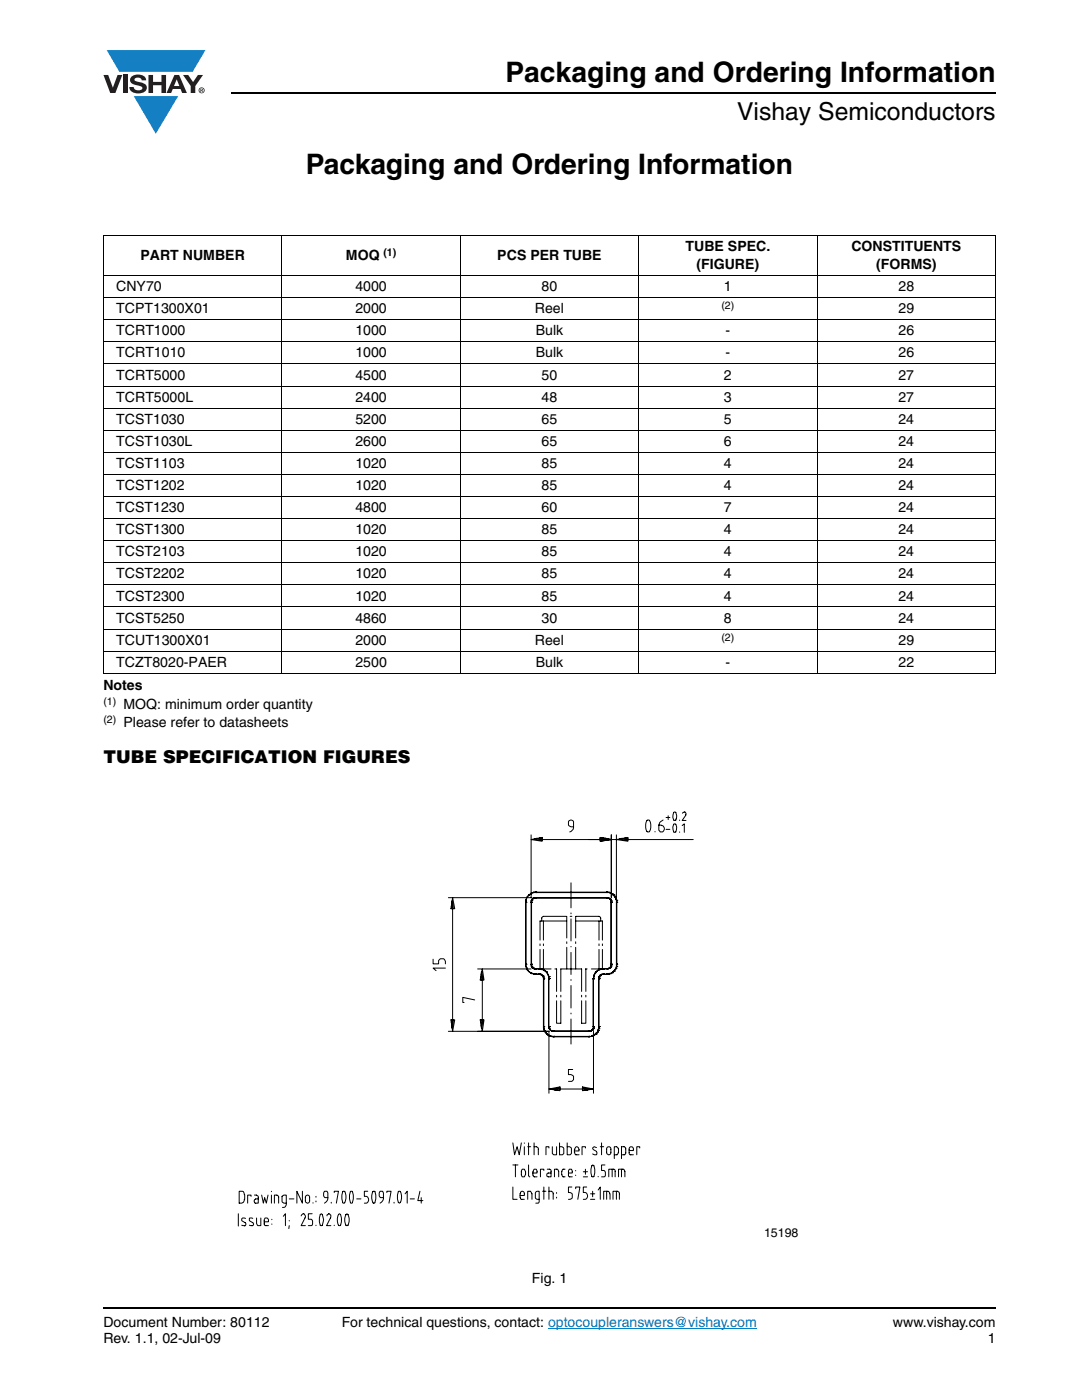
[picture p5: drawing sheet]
<svg xmlns="http://www.w3.org/2000/svg" width="216mm" height="279mm" viewBox="0 0 216 279" stroke-linecap="round" stroke-linejoin="round" font-family="sans-serif">
<g fill="#147fc3">
<path d="M21.3 10h19.7l-2.6 4.4h-3.8h-10.8z"/>
<path d="M26.7 19.2h8.9l-4.5 7.5z"/>
</g>
<g fill="#231f20">
<path d="M20.6 15h1l.9 2.5 1-2.5h.9l-1.4 3.6h-1z"/>
<path d="M24.6 15h.9v3.6h-.9z"/>
<path d="M26.3 15.3a2.1 2.1 0 0 1 2.8 .3l.1 .4h-.9a.79 .79 0 0 0-.7-.5 .79 .79 0 0 0-.8 .4l.3 .3 1 .2a1.08 1.08 0 0 1 1.2 1.1 1.08 1.08 0 0 1-1.1 1.1 1.73 1.73 0 0 1-2.4-1.2h.9a.96 .96 0 0 0 .8 .6 .96 .96 0 0 0 .9-.4 1.31 1.31 0 0 0-1.2-.6 1.03 1.03 0 0 1-1.1-.6 1.03 1.03 0 0 1 .2-1.1z"/>
<path d="M29.6 15h.9v1.3h1.7v-1.3h.9v3.6h-.9v-1.6h-1.7v1.6h-.9z"/>
<path d="M36.5 15h1.1l.9 1.4 1-1.4h1l-1.5 2.2v1.4h-.9v-1.4z"/>
<path d="M35.3 15.8l.5 1.4h-1.1zM34.8 15l-1.6 3.6h1l.3-.8h1.5l.3 .8h1l-1.6-3.6z"/>
<path d="M39.8 18a.46 .46 0 0 1 .9 0 .46 .46 0 0 1-.9 0zM39.6 18a.6 .6 0 0 0 1.2 0 .6 .6 0 0 0-1.2 0z"/>
<path d="M40.1 17.8h.2v.2h-.2zM40 17.7v.7h.1v-.3l.4 .3-.2-.3 .2-.2-.1-.2z"/>
</g>
<path d="M109.3 265.1h41.7" fill="none" stroke="#007ec4" stroke-width=".2"/>
<path d="M46.1 18.6h152.5M20.6 261h178" fill="none" stroke="#000" stroke-width=".36"/>
<g fill="none" stroke="#000" stroke-width=".2">
<path d="M20.6 47.1h178.1M20.6 55h178.1M20.6 59.4h178.1M20.6 47.1v87.2M56.2 47v87.5M91.8 47v87.5M127.4 47v87.5M163 47v87.5M198.6 47.1v87.2M20.6 63.8h178.1M20.6 68.2h178.1M20.6 72.6h178.1"/>
<path d="M20.6 77h178.1M20.6 81.4h178.1M20.6 85.9h178.1M20.6 90.3h178.1M20.6 94.7h178.1M20.6 99.1h178.1M20.6 103.5h178.1M20.6 107.9h178.1M20.6 112.3h178.1M20.6 116.7h178.1M20.6 121.1h178.1M20.6 125.6h178.1"/>
<path d="M20.6 130h178.1M20.6 134.4h178.1"/>
</g>
<path d="M47.5 162h111.8v85.4h-111.8z" fill="#fff"/>
<g fill="none" stroke="#000" stroke-width=".2">
<path d="M90.3 179.2l.4 2.2h-.7zM104.9 179.7l.1 .2zM104.9 179.7h.1M104.9 180l.1 .1zM105 179.4v.2zM105 179.3h.1M105.1 179.1v.1zM105.2 179h.1M105.3 178.8l.2-.1-.1 .2zM105.5 178.6h.1M105.6 178.6h.1zM105.8 178.4h.1"/>
<path d="M106 179.8l.1 .1zM106 179.7h.1M106 180h.1M106 167.6l2.2-.5v.8zM106 178.2l.1 .1-.2 .1zM106 180l.1 .1zM106 166.6v12.6h-16.5M106.1 179.6v.1zM106.1 179.7h.1M106.1 179.5h.1M106.1 178.2h.1M106.1 179.4h.2z"/>
<path d="M106.2 178.1l.2 .1zM106.3 179.3h.1M106.4 179.2l.1 .1zM106.5 178.1h.1M106.5 179.3h.1M106.6 178.1h.1zM106.6 179.2h.1M106.7 179.2h.1M106.8 179.2h.1M106.8 178.1h.1zM106.8 179.2h.1zM106.9 178.1h.1"/>
<path d="M106.9 179.2h.1M107 179.2h14zM107 178.1h14zM107.7 167.2l.5 .1v.3l-1.1-.3-.5 .2 1.6 .2M108.2 167.6h11.6M113.9 176.2v5M114.4 165h-.5l-.5-.3 .1-.9 .5-.1 .4 .3v1.5l-.7 .5M119.8 167.1l2.2 .5-2.2 .3zM120.3 167.2l-.5 .1v.3l1.1-.3 .5 .2-1.6 .2M121 178.1h.1M121 179.2h.1M121 178.1h.1z"/>
<path d="M121.1 179.2h.1M121.2 178.1h.1zM121.2 179.2h.1M121.3 179.2h.1M121.5 178.1h.1M121.5 179.3h.1M121.6 178.1l.1 .1zM121.6 179.3h.1M121.6 179.4l.1-.1zM121.8 178.2h.1M121.8 179.5h.1M121.8 179.7h.1"/>
<path d="M121.9 179.8l.1 .1zM121.9 179.6l-.1 .1zM121.9 179.7h.1M122 179.7h.1M122 180h.1M122 178.2l.1 .2-.2-.1zM122 167.6h1M122 166.6v12.6M122.2 178.4h.1M122.2 178.5l.2 .1h-.1zM122.5 178.6h.1M122.5 178.7l.2 .1-.1 .1z"/>
<path d="M122.7 179v-.1v.1M122.7 179.1h.1M122.7 179.1l.1 .1zM122.8 179.4h.2v.2zM122.9 179.3h.1M123 179.7l.1 .2zM123 180l.1 .1zM123 167.6l2.3-.5v.8zM123 166.6v12.6M123 179.7h.1M123.1 179.7h.1M124.7 167.2l.6 .1v.3l-1.2-.3-.5 .2 1.7 .2"/>
<path d="M125.3 167.6h13M129.1 163.7h.4a2.1 2.1 0 0 1 0 2.3h-.3a2.17 2.17 0 0 1-.1-2.3zM130.7 165.9v.1M132 164.7h-.5v1l.2 .3h.5a.68 .68 0 0 0 .4-.7 .68 .68 0 0 0-.6-.5M132.3 163.7a1.15 1.15 0 0 0-.8 1.1M132.9 165.5h.8M132.9 163.1h.8M133.3 162.8v.8M134.4 164.5h.5l.1 .7-.1 .8-.2 .1-.3-.1-.1-.6zM134.4 162.1h.5l.1 .6-.1 1h-.2h-.3l-.2-.7zM135.6 163.7h.1M135.6 166v.1"/>
<path d="M136.1 164.8l.4-.4v1.7M136.2 162.3l.5-.3 .2 .3-.1 .3M136.9 162.6l-.8 1.1h.8M86.4 191.4v1h1.1v-.7l.4-.4h.6l.4 .6v.5M88.9 193.2h-2.5l.6 .5M90.1 180.8v.6h.2l-.2-1.1 .1-.6 .3 1.7M90.3 181.4v22.1M94.7 199.6l-2.4-.6v1.1h.3M95.3 193.4h10.7M95.9 195l.1 .6h.2l-.2-1.1 .1-.6 .3 1.7M96.2 193.4l.4 2.2h-.8zM96.2 195.6v7.9"/>
<path d="M104.9 180.1h.1M104.9 192.4h.1M104.9 192.4l.1 .1zM104.9 180.2l.1 12.2zM104.9 192.9h.1M104.9 192.5l.1 .3zM105 180.1h.1M105 193v.1zM105 192.4h.1M105 193.2h.1M105 193.3l.2 .2zM105.2 193.5h.1"/>
<path d="M105.4 193.6v.2zM105.5 193.9h.1M105.6 193.9l.1 .1-.1 .1zM105.8 194.1h.1M105.9 194.1l.2 .1zM106 180.1h.1M106 192.8h.1M106 192.5l.1 .1zM106 192.4h.1M106 192.5h.1M106 180.2l.1 12.2zM106.1 192.9h.1"/>
<path d="M106.1 193h.1M106.1 194.3h.1M106.2 193l.1 .1h-.2zM106.2 194.2l.2 .2zM106.3 193.2h.1M106.5 193.2h.1M106.5 194.4h.1M106.5 193.2l-.1 .1zM106.6 193.4h.1M106.6 194.4l.1 .1zM106.6 193.3v.1M106.7 193.3v.1z"/>
<path d="M106.8 194.4l.1 .1zM106.8 193.4h.1M106.9 193.4h.1M106.9 194.4h.1M106.9 194.5h.1M106.9 193.3l-.1 .1zM106.9 194.4v.1M107 194.4l.5 .1zM107 193.3l.5 .1zM107.5 193.4h.1M107.5 194.4l.1 .1zM107.6 194.5h.1"/>
<path d="M107.6 194.4h.1M107.6 193.4h.1M107.6 194.4v.1M107.7 194.4l.1 .1zM107.7 193.3l.1 .2zM107.8 189.5v3.9h2.2M107.8 188.4v.3M107.8 194.4h.1M107.8 194.4v.1M107.9 193.4h.1M107.9 194.5l.1 .1zM108 193.5h.3z"/>
<path d="M108.1 194.6h.1M108.2 194.7h.1M108.3 193.5h.1M108.3 194.7h.1M108.3 195h.1M108.3 194.7v.1M108.4 195.4l.1 9.4zM108.4 195.2l.1 .1zM108.4 195.3h.1M108.4 194.9h.1M108.4 195.1h.1M108.4 195.2h.1z"/>
<path d="M108.4 193.5l.2 .1-.1 .1zM108.4 183.8v3.8M108.4 188.4v.3M108.4 189.5v3.9M108.5 195.3h.1M108.7 193.7h.1M108.7 193.8h.2zM109 193.9h.1M109 194.1l.1-.1 .1 .1zM109 193.9l-.1 .1M109.2 194.2h.1M109.2 194.3l.2 .2z"/>
<path d="M109.4 194.6h.1M109.4 194.6l.1 .2zM109.4 195.4l.1 9.4zM109.4 195.1l.1 .1zM109.4 195.3l.1-.1zM109.4 195.3h.1M109.5 195.3h.1M109.5 195.2h.1M109.5 194.9h.1M110.7 193.4h.4v4.5M111.1 199.7v4.5h.8v-4.5M111.1 198.6v.4"/>
<path d="M111.9 197.9v-4.5h4.2v4.5M111.9 198.6v.4M113 182.9h-4.6l-.3 .3v.6M113.1 183.8h-5.3v3.8M113.1 182.9v4.3M113.1 188v.3M113.1 189.1v4.3M113.8 182.9h.3M113.9 182.2v.2M113.9 183.4v4.4M113.9 188.9v.1M113.9 190.1v4.4"/>
<path d="M113.9 195.5v.2M113.9 196.7v4.5M114.9 182.9v4.3M114.9 188v.3M114.9 189.1v4.3M114.9 183.8h5.3v3.8M115 182.9h4.5l.4 .3v.6M116.1 199.7v4.5h.8v-4.5M116.1 198.6v.4M116.8 193.4h.4M116.9 193.4v4.5M116.9 198.6v.4"/>
<path d="M118.3 195.4l.1 9.4zM118.3 195.3h.1M118.4 195.3h.1M118.4 195.2h.1M118.4 195.1l.1 .1zM118.4 194.9h.1M118.4 195.2l-.1 .1zM118.5 194.6l-.1 .2zM118.6 194.6h.1M118.7 194.3h.1M118.7 194.3l-.1 .2zM118.8 194.2h.1"/>
<path d="M118.8 194l.1 .1h-.1zM118.9 193.9h.1M118.9 193.9l.1 .1M119 193.8l.2-.1-.1 .2zM119.3 193.7h.1M119.4 193.6l.1-.1-.1 .2zM119.4 195.4l.1 9.4zM119.4 195.2l.1 .1zM119.4 195.3h.1M119.4 195.2h.1zM119.5 195.3h.1M119.5 195.1h.1"/>
<path d="M119.5 194.9h.1M119.5 194.9l.1 .1zM119.5 183.8v3.8M119.5 188.4v.3M119.5 189.5v3.9M119.6 193.5h.1M119.6 194.7h.1M119.6 194.7v.1M119.7 194.6h.1M119.7 193.5h.2zM119.7 194.6l.1 .1M119.8 194.7h.1"/>
<path d="M119.8 194.6h.1M119.9 194.5h.1M119.9 194.5l.1 .1zM120 193.4h.1M120 194.4l.1 .1zM120.1 193.4l.2-.1zM120.2 194.4l.1 .1zM120.2 189.5v3.9h-2.2M120.2 188.4v.3M120.3 194.4l.1 .1zM120.3 193.4h.1M120.4 194.4h.1"/>
<path d="M120.4 193.4h.1M120.4 194.4l.1 .1zM120.4 193.3l.1 .1h-.2zM120.5 194.4l.5 .1zM120.5 193.3l.5 .1zM120.5 193.4h.1M121 194.4l.1 .1zM121 194.4h.1M121 193.4h.1M121 194.5h.1M121 194.4v.1M121.2 193.4h.1"/>
<path d="M121.2 193.3h.1M121.2 194.4l.1 .1zM121.2 193.3v.1M121.3 193.3l.1 .1zM121.5 193.2h.1M121.5 194.4h.1M121.5 193.2l.1 .1zM121.6 194.3l.1-.1zM121.6 193.2h.1M121.6 193l.1 .1zM121.7 193.1h.1M121.8 193h.1"/>
<path d="M121.8 194.3h.1M121.8 192.8l.1 .2zM121.9 192.5l.1 .1zM121.9 180.2l.1 12.2zM121.9 192.4l.1 .1zM121.9 180.1l.1-.1zM121.9 194.2l.2-.1zM121.9 180.1h.1M121.9 192.4h.1M121.9 192.8h.1M122 180.1h.1M122 192.4h.1"/>
<path d="M122 192.8h.1M122 192.5h.1M122.2 194.1h.1M122.3 193.9l.1 .1-.2 .1zM122.5 193.9h.1M122.5 193.7h.2zM122.7 193.5v.1v-.1M122.7 193.5h.1M122.8 193.3h.1M122.8 193.3l-.1 .2M122.9 193l.1 .1zM122.9 193.2h.1"/>
<path d="M123 180.1h.1M123 192.4h.1M123 192.4l.1 .1zM123 180.2l.1 12.2zM123 192.5l.1 .3zM123 192.9h.1M123.1 180.1h.1M123.1 192.4h.1M123.1 192.9h.1M89.5 205.8h20v12.4M90 203.5h.7l-.4 2.3zM90.5 203.5l-.3 1.7-.1-.5 .2-1.2h-.2v.6"/>
<path d="M95.8 203.5h.8l-.4 2.3zM96.4 203.5l-.3 1.7-.1-.5 .2-1.2h-.2l-.1 .6M108.4 204.9h.1M108.4 204.9l.1 .1zM108.4 205.3h.1M108.4 205l.1 .1zM108.5 205.4l.1 .2zM108.5 204.9h.1M108.6 205.7h.1M108.6 205.7l.2 .2zM108.8 206h.1M108.9 206.1l.1 .1h-.1z"/>
<path d="M109 206.3h.1M109.1 206.3l.2 .1-.1 .1zM109.4 206.5l-.1 .1 .1-.1M109.4 204.9l.1 .1zM109.4 206.5l.2 .1-.1 .2zM109.5 205h.1M109.5 204.9h.1M109.5 205.2h.1M109.5 205l.1 .1zM109.5 217.3l2.2-.4v.8zM109.6 205.5l.1-.1zM109.6 205.2v.2z"/>
<path d="M109.7 206.8h.1M109.8 206.8h.1M109.8 206.8h.2zM109.8 205.5l-.1 .1zM109.9 205.7h.1M110 205.7h.1M110 206.8h.1M110 217.4l1.7-.3v.2l-1.1 .2h1.1M110.1 206.8l.2 .1zM110.1 205.8h.1M110.1 205.7v.1M110.2 205.7l.1 .1z"/>
<path d="M110.4 206.8l.1 .1zM110.4 205.7l.1 .1zM110.5 206.8h.1M110.5 205.8h.1M110.5 206.9h.1M110.5 205.7h.1M110.5 205.7v.1M110.5 206.8v.1M110.5 206.8l6.9 .1zM110.5 205.7l6.9 .1zM111.7 217.3h4.5M113.9 202.2v.2"/>
<path d="M113.9 203.4v5M114.3 213.4h-.9v1.1l.9 .1 .1 .2v.7l-.3 .3h-.7M116.2 216.9l2.2 .4-2.2 .4zM117.5 206.8l.1 .1zM117.5 206.8h.1M117.5 205.8h.1M117.5 205.7l.1 .1zM117.5 206.9h.1M117.5 205.7h.1M117.5 205.7v.1M117.5 206.8v.1M117.7 206.8v.1z"/>
<path d="M117.7 205.8h.1M117.7 205.7h.1M117.7 205.7v.1M117.8 205.8h.1M117.8 217.4l-1.6-.3v.2l1.1 .2h-1.1M117.8 205.7v.1M117.9 206.8h.1M117.9 205.7h.1M117.9 205.7h.1zM118 206.8l.2-.1zM118.1 205.7h.1M118.1 205.5l.1 .1z"/>
<path d="M118.2 205.6h.1M118.3 206.8h.1M118.3 205.3h.1M118.3 205.5h.1M118.3 205.4v.1M118.3 205l.1 .1zM118.3 204.9l.1 .1zM118.3 206.6h.2zM118.3 205.2h.1M118.4 205h.1M118.4 204.9h.1M118.4 205.2h.1"/>
<path d="M118.4 205.8v12.4M118.5 206.6h.1M118.6 206.5h.1M118.8 206.3v.1l-.1 .1zM118.9 206.3h.1M118.9 206.2l.2-.1-.1 .1zM119.2 206h.1M119.3 205.7h.1M119.3 205.7l-.1 .2zM119.4 205.7h.1M119.4 205.4v.2h-.1zM119.4 204.9l.1 .1z"/>
<path d="M119.4 204.9h.1M119.4 205l.1 .1zM119.4 205.3h.1M119.5 204.9h.1M119.5 205.3h.1M48.7 238.4l-.1-.6-.9-.1v2.4l.9-.2 .1-.5M48.8 238.4v1M50.1 238.8v-.3h-.7v1.6M50.8 238.5h.4l.3 .3v1.3h-.5a.43 .43 0 0 1-.3-.4 .43 .43 0 0 1 .3-.4h.5M52.2 238.5l.4 1.6 .2-1.1 .3 1.1 .4-1.6M54.2 237.7v.1M54.2 238.5v1.6"/>
<path d="M57.7 239.3h.9M60.3 237.7v2.4l-1.1-2.4v2.4M61 238.7l.3-.2 .4 .2 .1 .9a.43 .43 0 0 1-.4 .5 .43 .43 0 0 1-.5-.5zM63 238.8v.1M63 239.7v.2M65.4 239h-.6l-.2-.3v-.6l.1-.4h.6l.1 .4v1.2l-.2 .5-.5 .3M66.1 239.9v.2M66.7 238v-.3h.8l-.4 2.4M68.4 239.9a2.59 2.59 0 0 1 .1-2.2l.3 .1a2.51 2.51 0 0 1 0 2.1M69.9 239.9a2.59 2.59 0 0 1 .1-2.2h.2a2.59 2.59 0 0 1 .1 2.2M71.2 239.3h.8M73.4 237.7h-.7v1.1a.71 .71 0 0 1 .8 .4 .71 .71 0 0 1-.4 .9h-.4"/>
<path d="M74.4 239.9a2.32 2.32 0 0 1 .1-2.2h.2a2.59 2.59 0 0 1 .1 2.2M76.5 239h-.6l-.2-.3v-.6l.1-.4h.5l.2 .4v1.2l-.2 .5-.5 .3M77.2 238v-.3h.8l-.4 2.4M78.6 239.9v.2M79.5 237.8h.4a2.21 2.21 0 0 1-.2 2.3l-.1-.1a2.59 2.59 0 0 1-.1-2.2zM80.8 238.3l.5-.6v2.4M81.8 239.3h.9M83.8 237.7l-.4 1.9h1M84 239v1.1M102.3 228.1l.4 2.4 .5-1.6 .4 1.6 .4-2.4M102.3 236.9v2.5h.9M102.3 232.5h1.1"/>
<path d="M102.8 232.5v2.4M103.8 238.6h.8v-.3a.43 .43 0 0 0-.4-.6 .43 .43 0 0 0-.4 .6l.1 1 .7 .1M104.2 233.3h.4l.3 .5v.6l-.3 .5h-.4l-.2-.4v-.8zM104.6 228.1v.1M104.6 228.9v1.6M105.3 239.4v-1.7h.5l.2 .2 .1 .4v1.1M105.3 228.9h.6M105.5 232.5v2.1l.2 .3M105.5 228.1v2.4M106.3 233.8v.7M106.4 233.8l.2-.5h.4l.2 .8h-.9M106.4 234.5l.2 .4h.6"/>
<path d="M106.6 228.9h.5l.2 .1 .1 1.5M106.6 228.1v2.4M107.6 239.4h-.4l-.4-.3v-1l.4-.4h.4v2.2l-.2 .2h-.5M108.3 237.7h.6M108.5 233.6v-.3h-.7v1.6M108.5 236.9v2.5M109.2 233.3h.5l.3 .3v1.3h-.6l-.3-.2 .1-.5 .8-.1M109.5 229.1v-.2h-.6v1.6M109.5 237.7h.5l.3 .2 .1 1.5M109.5 236.9v2.5M110.2 228.9v1.3l.3 .3h.6v-1.6M110.6 234.9v-1.6l.7 .1 .2 .4v1.1"/>
<path d="M111.1 238v.2M111.1 238.9v.2M111.7 228.1v2.4h.5l.3-.3v-1l-.3-.3h-.5M112.1 233.8v.6M112.2 234.4l.1 .5h.5M112.8 233.3h-.5l-.1 .5M113.2 228.1v2.4h.6l.2-.3v-1l-.3-.3h-.5M113.4 234.1h.8l-.2-.8h-.4l-.2 .4v1l.2 .2h.6M114.1 236.9h-.7v1.1h.4l.4 .3-.1 .9-.7 .2M114.6 229.4v.6M114.7 229.4l.2-.5h.2l.4 .2v.6h-.9M114.7 230l.2 .5h.6"/>
<path d="M114.9 237.2v-.3h.8l-.4 2.5M114.9 233.6v.1M114.9 234.5v.1M116.4 233.8h.8M116.4 234.9h.8M116.8 229.1v-.2h-.7v1.6M116.8 233.3v1.1M117.1 236.9h-.7v1.1a.71 .71 0 0 1 .8 .5 .71 .71 0 0 1-.4 .9h-.4M117.8 238.3h.9M117.8 239.4h.9M118.1 232.7l.2-.2 .1 .1a2.44 2.44 0 0 1 0 2.3h-.2a2.6 2.6 0 0 1-.1-2.2zM118.3 237.7v1.1"/>
<path d="M119 229.9v.6l-.7-.2M119 229l-.4-.1-.3 .2 .1 .3 .6 .4M119.4 237.5l.4-.6v2.5M119.4 234.8v.1M119.8 228.9h.7M120 228.1v2.4M120.7 232.5h-.7v1.1h.5l.2 .2 .1 .8-.3 .3h-.5M121 237.7v1.7M121.1 229l.5-.1a1.06 1.06 0 0 1 0 1.6l-.6-.4zM121.5 234.9v-1.6l1.2 .1v1.5M121.6 238.3v-.4l-.3-.2h-.8v1.7M121.7 238.3v1.1"/>
<path d="M122.2 233.3v1.6M122.3 239.4v-1.7h1l.2 .2 .1 1.5M123 237.7v1.7M123.3 230l-.1 .5h-.6M123.3 229.3l-.1-.4h-.6v2.3M123.4 234.9v-1.6l1.1 .1 .2 .4v1.1M123.4 229.3v.7M124 230.5h.7l.2-.3a1.43 1.43 0 0 0-.2-1.3h-.7v2.3M124 233.3v1.6M125.5 229.6h.9l-.1-.6-.5-.1a1.37 1.37 0 0 0-.1 1.6h.7M127.7 229.1v-.2h-.6v1.6M47.6 242.2v2.5"/>
<path d="M48.2 244.5l.6 .1M49 243.2l-.6-.1-.2 .1v.4l.9 .6-.3 .5M49.8 244.5l.5 .1M50.4 243.2h-.6v.4l.8 .7-.2 .3h-.1M51.2 243.1v1.1l.3 .4h.5v-1.5M52.7 243.8h.9v-.4l-.3-.3h-.4l-.2 .3v.9l.3 .3h.6M54.2 243.3v.1M54.2 244.3h.1M54.8 240.1v-1.6h.5l.3 .3v1.3M56.5 242.7l.5-.5v2.4M57.1 240.1h-.5l-.3-.3v-1l.3-.3h.5v2l-.2 .4-.5 .1M57.7 243.6v.1"/>
<path d="M57.7 244.6l-.1 .6M60.1 242.7l.2-.4 .4-.1a.66 .66 0 0 1 .1 .9l-.7 1.5h.8M62.3 242.2h-.8v1.1h.6l.3 .4-.1 .8-.8 .1M62.5 240v.1M63 244.5v.1M63.9 242.4l.3-.2a2.04 2.04 0 0 1 0 2.4h-.2a2.59 2.59 0 0 1-.1-2.2zM65.3 242.7v-.2l.3-.3 .4 .3v.4l-.8 1.7h.8M66.7 244.5v.1M67.5 242.4l.2-.2 .3 .2a3 3 0 0 1-.1 2.2l-.4-.1a2.52 2.52 0 0 1 0-2.1zM68.4 240h.4M69 244.5h.5M69 242.4l.2-.2 .3 .2"/>
<path d="M69.1 242.4a2.1 2.1 0 0 0 0 2.1M69.4 242.4a2.1 2.1 0 0 1 0 2.1M69.9 240h.4M74.4 240h.4"/>
</g>
<g font-size="5.6">
<text x="100.8" y="16.4">Packaging and Ordering Information</text>
<text x="61" y="34.8">Packaging and Ordering Information</text>
</g>
<text font-size="4.9" x="147.1" y="24">Vishay Semiconductors</text>
<text font-size="3.5" x="20.6" y="152.3">TUBE SPECIFICATION FIGURES</text>
<g font-size="2.8">
<text x="28" y="51.9">PART NUMBER</text>
<text x="69" y="51.9">MOQ</text>
<text x="99.2" y="51.9">PCS PER TUBE</text>
<text x="136.8" y="50.2">TUBE SPEC.</text>
<text x="139" y="53.7">(FIGURE)</text>
<text x="169.9" y="50.2">CONSTITUENTS</text>
<text x="174.8" y="53.7">(FORMS)</text>
<text x="23.2" y="58.1">CNY70</text>
<text x="70.9" y="58.1">4000</text>
<text x="108.1" y="58.1">80</text>
<text x="144.5" y="58.1">1</text>
<text x="179.3" y="58.1">28</text>
<text x="23.2" y="62.5">TCPT1300X01</text>
<text x="70.9" y="62.5">2000</text>
<text x="106.7" y="62.5">Reel</text>
<text x="179.3" y="62.5">29</text>
<text x="23.2" y="66.9">TCRT1000</text>
<text x="23.2" y="71.3">TCRT1010</text>
<text x="70.9" y="66.9">1000</text>
<text x="70.9" y="71.3">1000</text>
<text x="106.9" y="66.9">Bulk</text>
<text x="106.9" y="71.3">Bulk</text>
<text x="144.8" y="66.9">-</text>
<text x="144.8" y="71.3">-</text>
<text x="179.3" y="66.9">26</text>
<text x="179.3" y="71.3">26</text>
<text x="23.2" y="75.8">TCRT5000</text>
<text x="70.9" y="75.8">4500</text>
<text x="108.1" y="75.8">50</text>
<text x="144.5" y="75.8">2</text>
<text x="179.3" y="75.8">27</text>
<text x="23.2" y="80.2">TCRT5000L</text>
<text x="70.9" y="80.2">2400</text>
<text x="108.1" y="80.2">48</text>
<text x="144.5" y="80.2">3</text>
<text x="179.3" y="80.2">27</text>
<text x="23.2" y="84.6">TCST1030</text>
<text x="23.2" y="89">TCST1030L</text>
<text x="70.9" y="89">2600</text>
<text x="70.9" y="84.6">5200</text>
<text x="108.1" y="89">65</text>
<text x="108.1" y="84.6">65</text>
<text x="144.5" y="89">6</text>
<text x="144.5" y="84.6">5</text>
<text x="179.3" y="89">24</text>
<text x="179.3" y="84.6">24</text>
<text x="23.2" y="93.4">TCST1103</text>
<text x="70.9" y="93.4">1020</text>
<text x="108.1" y="93.4">85</text>
<text x="144.5" y="93.4">4</text>
<text x="179.3" y="93.4">24</text>
<text x="23.2" y="97.8">TCST1202</text>
<text x="70.9" y="97.8">1020</text>
<text x="108.1" y="97.8">85</text>
<text x="144.5" y="97.8">4</text>
<text x="179.3" y="97.8">24</text>
<text x="23.2" y="102.2">TCST1230</text>
<text x="23.2" y="106.6">TCST1300</text>
<text x="70.9" y="102.2">4800</text>
<text x="70.9" y="106.6">1020</text>
<text x="108.1" y="102.2">60</text>
<text x="108.1" y="106.6">85</text>
<text x="144.5" y="102.2">7</text>
<text x="144.5" y="106.6">4</text>
<text x="179.3" y="102.2">24</text>
<text x="179.3" y="106.6">24</text>
<text x="23.2" y="111">TCST2103</text>
<text x="70.9" y="111">1020</text>
<text x="108.1" y="111">85</text>
<text x="144.5" y="111">4</text>
<text x="179.3" y="111">24</text>
<text x="23.2" y="115.4">TCST2202</text>
<text x="23.2" y="119.8">TCST2300</text>
<text x="70.9" y="115.4">1020</text>
<text x="70.9" y="119.8">1020</text>
<text x="108.1" y="115.4">85</text>
<text x="108.1" y="119.8">85</text>
<text x="144.5" y="115.4">4</text>
<text x="144.5" y="119.8">4</text>
<text x="179.3" y="115.4">24</text>
<text x="179.3" y="119.8">24</text>
<text x="23.2" y="124.2">TCST5250</text>
<text x="70.9" y="124.2">4860</text>
<text x="108.1" y="124.2">30</text>
<text x="144.5" y="124.2">8</text>
<text x="179.3" y="124.2">24</text>
<text x="23.2" y="128.7">TCUT1300X01</text>
<text x="70.9" y="128.7">2000</text>
<text x="106.7" y="128.7">Reel</text>
<text x="179.3" y="128.7">29</text>
<text x="20.6" y="137.7">Notes</text>
<text x="23.2" y="133.1">TCZT8020-PAER</text>
<text x="70.9" y="133.1">2500</text>
<text x="106.9" y="133.1">Bulk</text>
<text x="144.8" y="133.1">-</text>
<text x="179.3" y="133.1">22</text>
<text x="24.6" y="141.5">MOQ: minimum order quantity</text>
<text x="24.6" y="145.1">Please refer to datasheets</text>
<text x="106.1" y="256">Fig. 1</text>
<text x="20.6" y="264.9">Document Number: 80112</text>
<text x="20.6" y="268.1">Rev. 1.1, 02-Jul-09</text>
<text x="68.2" y="264.9">For technical questions, contact: optocoupleranswers@vishay.com</text>
<text x="178.2" y="264.9">www.vishay.com</text>
<text x="197.1" y="268.1">1</text>
</g>
<text font-size="2.5" x="152.5" y="246.8">15198</text>
<g font-size="2.1">
<text x="76.5" y="51.1">(1)</text>
<text x="144" y="61.7">(2)</text>
<text x="144" y="127.8">(2)</text>
<text x="20.6" y="140.7">(1)</text>
<text x="20.6" y="144.2">(2)</text>
</g>
</svg>
